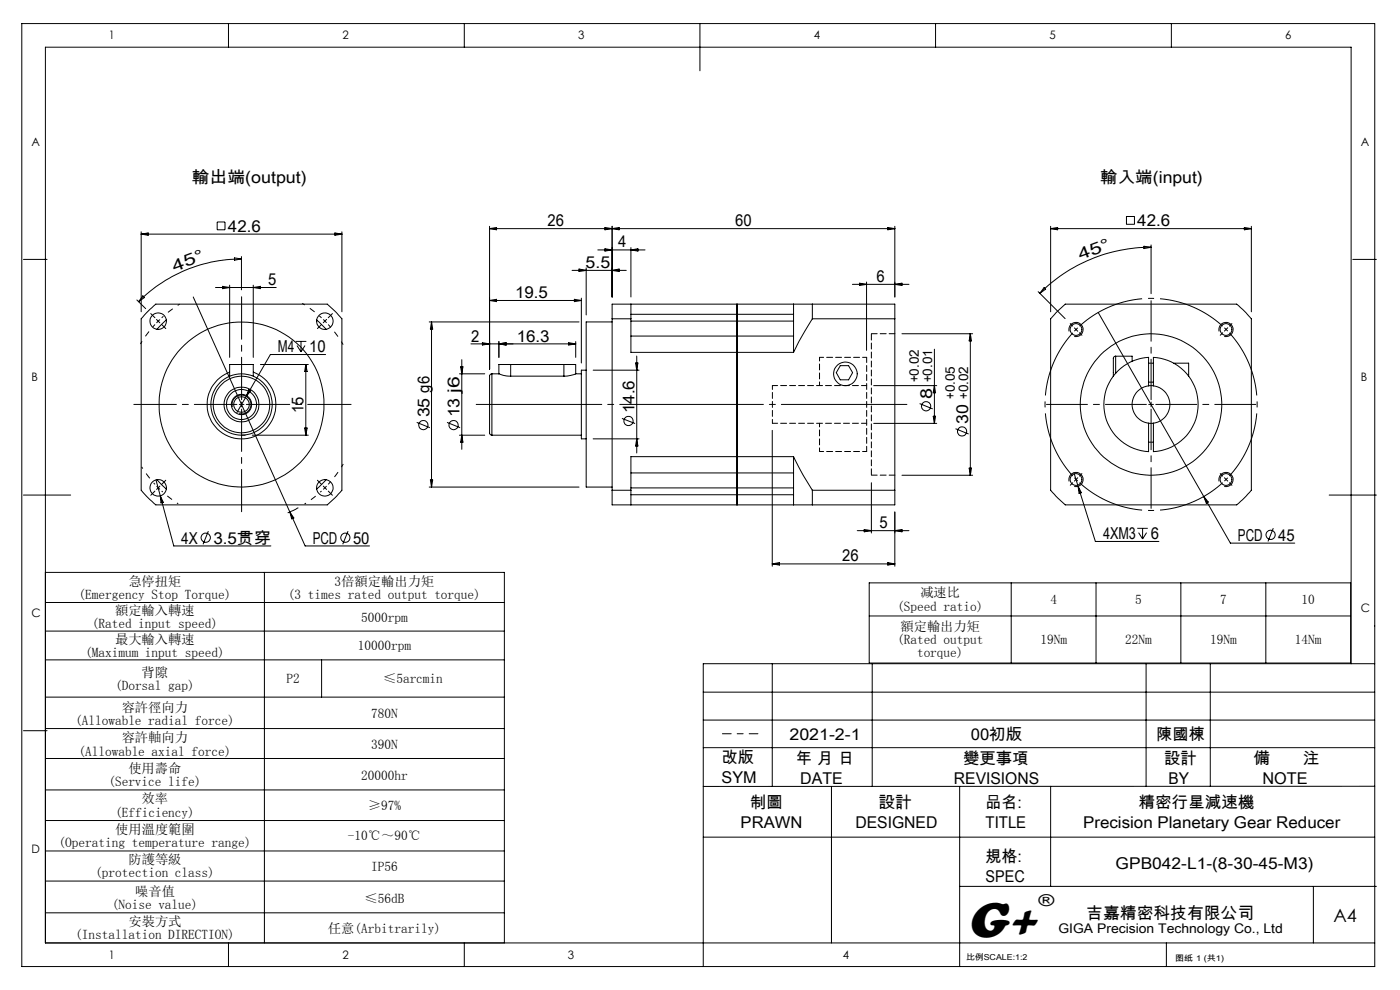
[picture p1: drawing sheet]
<svg xmlns="http://www.w3.org/2000/svg" width="297mm" height="210mm" viewBox="0 0 297 210" stroke-linecap="round" stroke-linejoin="round" font-family="sans-serif">
<g fill="none" stroke="#000" stroke-width=".21">
<path d="M4.6 5h287v200h-287zM48.5 5v5M98.5 5v5M148.5 5v10M198.5 5v5M248.5 5v5M5 55h5M30 49.2v16.9M30 49.7h42.5M30 49.7l1.4-.3v.5zM46.1 47.1h1.6v1.6h-1.6zM49.7 54.7l1.5 .2-1.5 .3z"/>
<path d="M51.2 54.9a30.8 30.8 0 0 0-21.8 9.1M51.2 54.4v7.1M71 49.4l1.5 .3-1.5 .2zM72.5 49.2v16.9M103.9 48v30.3M103.9 48.5h85.9M103.9 48.5l1.4-.2v.4zM121.4 57.4h11.5M122.8 57.1l1.6 .3-1.6 .2zM124.4 56.8v10M126.8 53h10M128.3 48.3l1.6 .2-1.6 .2z"/>
<path d="M128.3 52.8l1.6 .2-1.6 .3zM129.9 48v15M129.9 57.4l1.4-.3v.5zM129.9 48.5l1.4-.2v.4zM133.8 52.5v10.5M133.8 53l1.5-.2v.5zM183.8 59.8v14.5M188.3 48.3l1.5 .2-1.5 .2zM189.8 48v15M222.9 48v18.1M222.9 48.5h42.6M222.9 48.5l1.5-.2v.4z"/>
<path d="M239 45.9h1.7v1.7h-1.7zM242.7 52.2l1.5 .2-1.5 .3zM244.2 52.4a33.4 33.4 0 0 0-23.6 9.8M244.2 52v10.3M264 48.3l1.5 .2-1.5 .2zM265.5 48v18.1M287 55h5M29 63.6l1.9 1.9M30.3 62.8l.4 .3-1.3 .9zM31.8 65.6l1.3-1.1h36.3l2 1.9 1.1 1.2v36.4l-1.5 1.6-1.6 1.5h-36.3l-2.1-1.9-1-1.2v-36.4zM33.2 67.8l.7 .7M33.9 67.8l-.7 .7"/>
<path d="M35.3 67.9l-2 1.9M41 63l23.7 52.8h13.7M45.7 61h12.9M47.2 60.7l1.5 .3-1.5 .2zM48.7 79.8v-2.5h5v2.5M48.7 78.9a7.3 7.3 0 0 0-3.3 11.3 7.3 7.3 0 0 0 11.7 0 7.3 7.3 0 0 0-3.4-11.3M48.7 60.5v15.3M53.7 60.5v15.3M53.7 61l1.5-.3v.5zM55.2 77.3h10.2M62.7 72.4h2.3M63 73.3l.9 1.3"/>
<path d="M63.9 72.4v2.2M64.7 73.3l-.8 1.3M64.9 77.3v15M64.9 77.3l.3 1.5h-.6zM67.2 67.9l2 1.9M69.1 75.2h-11.7l-5.2 8.9M91.1 68.3h31.7M91.5 68.3v35M91.5 68.3l.3 1.5h-.5zM97.5 79.3h5.3M97.7 77.8h.5l-.2 1.5zM98 76.3v19"/>
<path d="M99.9 72.9h22.2M102.3 72.7l1.6 .2-1.6 .3zM103.9 63.7l1.4-.2v.5zM103.9 63.7h19.4M104.4 79.3l-.4 .1-.1 .3v12.2l.1 .3 .4 .1M104.4 79.3v13M104.4 79.3h1.4M105.8 72.5v3.3M105.8 72.9l1.6-.2v.5zM105.8 79.3l1.3 .4 1.2 .1M108.3 77.3h-2.5v2M108.3 77.3h11.3"/>
<path d="M108.3 79.8h11.3M108.3 77.3v2.5M119.6 77.3h2.5v2M119.6 77.3v2.5M120.7 72.7l1.4 .2-1.4 .3zM121.8 63.5l1.5 .2-1.5 .3zM122.1 72.5v3.3M122.1 79.3l-1.7 .5h-.8M122.1 79.3h1.2M123.3 63.2v13.8M124.4 78.5h-1.1v14.6h1.1M125.8 78.5h9.8"/>
<path d="M129.9 68.3h-5.5v35h5.5M129.9 67.6v36.4M129.9 67.6h3.9M133.8 64.5v3.1M133.8 67.6v7.1h34.5M133.8 71.3h34.5M133.8 68.1h34.5M133.8 66.7h34.5M134.8 77h.5l-.2 1.5zM135.1 75.5v20.6M156.4 64.5v42.6M168.3 71.3v3.4"/>
<path d="M168.3 66.7v4.6M168.3 64.5v2.2M168.3 64.5h4M168.3 64.5h-38.4v3.1M172.3 67.6l-2.8 4.9-1.2 2.2M172.3 64.5v3.1M172.3 64.5h17.5v3.1M172.3 67.6h17.5M178.3 77.6h1.7l.9 1.4-.9 1.6h-1.7l-.9-1.6zM180.8 60.3h12M182.4 60.1l1.4 .2-1.4 .3zM189.8 60.3l1.5-.2v.5z"/>
<path d="M189.8 67.6v36.4M191.3 70.8h15M198.2 74.1v15.7M205.8 70.8v30M205.8 70.8l.3 1.5h-.5zM220.2 61.9l5.8 5.7M221.5 61l.3 .3-1.2 .9zM224 66.4l2-1.9h36.4l1.2 1.1 1.9 2v36.4l-1.1 1.2-2 1.9h-36.4l-1.6-1.5-1.5-1.6v-36.4zM226.8 70.3a1.51 1.51 0 0 1 1.3-1.9 1.51 1.51 0 0 1 1.7 1.6 1.51 1.51 0 0 1-1.9 1.4M227.9 69.6l.7 .7M228.6 69.6l-.7 .7M233 66.3l22.4 39"/>
<path d="M236.7 75.6l-.4 .1a11.1 11.1 0 0 0-.1 3.8v.3M236.7 75.6h3.5v1.1M236.7 75.6v3.6M243.7 77h1M249 77h3.2v2.8M258.6 70.3a1.51 1.51 0 0 1 1.3-1.9 1.51 1.51 0 0 1 1.7 1.6 1.51 1.51 0 0 1-1.9 1.4M49.3 86.3a1.99 1.99 0 0 1 1.8-2.5 1.99 1.99 0 0 1 2.1 2.2 1.99 1.99 0 0 1-2.5 1.7M51.2 92.3h.8M52.2 84.1l-2 3.5M52.8 82.6l.4 .3-1 1.2zM53.5 92.3h11.9M64.6 90.8h.6l-.3 1.5z"/>
<path d="M88.4 89.6l2.8 1.1M94.8 89.6l2.8 1.1M97.5 92.3h5.3M98 92.3l.2 1.5h-.5zM104.4 92.3h18.9M125.8 93.1h9.8M131.9 88.8l2.8 1M135.1 93.1l.2 1.5h-.5zM163.8 91.3v28.8M168.3 96.9v3.4M168.3 96.9l2.1 3.9 1.9 3.2M168.3 96.9h-34.5v7.1"/>
<path d="M185.3 81.8h13.4M185.3 89.8h13.4M195.1 85.6l2.8 1.1M198 88.3h.5l-.3 1.5zM198.2 81.8l.3 1.5h-.5zM202.7 90.9l2.8 1.2M205.6 99.3h.5l-.3 1.5zM243.7 81.8v-6a10 10 0 0 0-9.5 10 10 10 0 0 0 9.5 10v-6M243.7 81.8a4 4 0 0 0-3.5 4 4 4 0 0 0 3.5 4M243.7 93.8h1M243.7 89.8h1M243.7 81.8h1"/>
<path d="M243.7 81.1h1M244.7 81.8a4 4 0 0 1 3.5 4 4 4 0 0 1-3.5 4M244.7 81.8v-6a10 10 0 0 1 9.5 10 10 10 0 0 1-9.5 10v-6M5 105h10M33.1 101.8l3.8 14h20.6M33.3 101.8l2 1.9M34 105.2l.6 1.4-.5 .1zM44.2 112.7l-1.1 2.8M61.5 108.6l.8 1.3-.4 .2zM63.3 107.7l-2.3 1.1M69.2 101.8l-2 1.9M73.8 112.7l-1.1 2.8"/>
<path d="M91.1 103.3h31.7M91.3 101.8h.5l-.3 1.5zM129.9 104v3.1h38.4M129.9 104h3.9M133.8 104v3.1M133.8 100.3h34.5M133.8 103.5h34.5M133.8 104.9h34.5M163.8 119.6h26M163.8 119.6l1.5-.3v.6zM168.3 107.1h4M168.3 104.9v2.2"/>
<path d="M168.3 100.3v4.6M172.3 104v3.1M172.3 104h17.5M181.9 112.6h10.9M183.3 112.3l1.6 .3-1.6 .2zM184.9 102.4v10.7M188.3 119.3l1.5 .3-1.5 .3zM189.8 108.6v11.5M189.8 112.6l1.5-.3v.5zM189.8 104v3.1h-17.5M191.3 100.8h15M226.8 102.1a1.51 1.51 0 0 1 1.3-1.9 1.51 1.51 0 0 1 1.7 1.6 1.51 1.51 0 0 1-1.9 1.4"/>
<path d="M227.8 100.3l.9 2.8M228.7 103.1l3.7 11.8h13.5M228.7 103.1l.7 1.4-.5 .2zM241.3 112.1h2.2M241.5 113l.9 1.3M242.4 112.1v2.2M243.2 113l-.8 1.3M255.4 105.3l5.6 9.9h13.7M255.4 105.3l.9 1.2-.4 .2zM258.6 102.1a1.51 1.51 0 0 1 1.3-1.9 1.51 1.51 0 0 1 1.7 1.6 1.51 1.51 0 0 1-1.9 1.4M270.1 112l-1.1 2.9M282 105h10"/>
<path d="M9.6 127.8h97.4M9.6 133.9h97.4M9.6 140h97.4M9.6 121.4h97.4v78.6M56.1 121.4v78.6M68.2 140v7.9M184.4 123.6h102.1v17h-102.1zM184.4 130.7h102.1M214.5 123.6v17M232.5 123.6v17M250.5 123.6v17M268.5 123.6v17"/>
<path d="M5 155h5M9.6 147.9h97.4M9.6 154.5h97.4M149.2 152.7h142.4M149.2 146.8h142.4M149.2 158.6h142.4M163.8 140.8v26M185 140.8v26M243.1 140.8v26M256.8 140.8v26M286.6 140.8v-130.8h-277v190h282M291.6 140.8h-142.4v64.2"/>
<path d="M9.6 160.9h97.4M9.6 167.6h97.4M9.6 174.1h97.4M149.2 177.6h142.4M176.4 166.8v33.2M203.6 166.8v38.2M222.9 166.8v21.2M291.6 166.8h-142.4M9.6 180.5h97.4M9.6 186.9h97.4M9.6 193.6h97.4M203.6 188h88.4"/>
<path d="M278.6 188v12M48.5 200v5M98.5 200v5M247.4 200v5"/>
<circle cx="33.5" cy="68.1" r="1.75"/>
<circle cx="68.9" cy="68.1" r="1.75"/>
<circle cx="179.3" cy="79.3" r="2.51"/>
<circle cx="228.3" cy="69.9" r="1.25"/>
<circle cx="260.1" cy="69.9" r="1.25"/>
<circle cx="51.2" cy="85.8" r="17.5"/>
<circle cx="51.2" cy="85.8" r="6"/>
<circle cx="51.2" cy="85.8" r="6.5"/>
<circle cx="51.2" cy="85.8" r="1.65"/>
<circle cx="51.2" cy="85.8" r="2.14"/>
<circle cx="51.2" cy="85.8" r="3.7"/>
<circle cx="51.2" cy="85.8" r="3.2"/>
<circle cx="89.8" cy="90.2" r=".97"/>
<circle cx="96.2" cy="90.2" r=".97"/>
<circle cx="133.3" cy="89.3" r=".98"/>
<circle cx="196.5" cy="86.2" r=".99"/>
<circle cx="204.1" cy="91.5" r=".97"/>
<circle cx="244.2" cy="85.8" r="15"/>
<circle cx="33.6" cy="103.5" r="1.76"/>
<circle cx="43.6" cy="114.1" r=".98"/>
<circle cx="68.9" cy="103.5" r="1.75"/>
<circle cx="73.3" cy="114.1" r=".98"/>
<circle cx="228.3" cy="101.7" r="1.25"/>
<circle cx="260.1" cy="101.7" r="1.25"/>
<circle cx="269.6" cy="113.4" r=".99"/>
</g>
<path d="M68.9 68.1l-.3-.3M68.9 68.1l.4 .4M260.1 69.9l-.4-.4M260.1 69.9l.4 .3M33.6 103.5l.3 .3M33.6 103.5l-.4-.4M68.9 103.5l.4-.4M68.9 103.5l-.3 .3M228.3 101.7l.3 .3M228.3 101.7l-.4-.4M260.1 101.7l.4-.4M260.1 101.7l-.4 .3" fill="none" stroke="#000" stroke-width=".21" stroke-dasharray="30.5 1.3 1.3 1.3" stroke-linecap="butt"/>
<path d="M227.6 70.6a22.5 22.5 0 0 0 0 30.4M259.4 69.2a22.5 22.5 0 0 0-30.4 0M229 102.4a22.5 22.5 0 0 0 30.4 0M260.8 101a22.5 22.5 0 0 0 0-30.4" fill="none" stroke="#000" stroke-width=".21" stroke-dasharray="30.5 1.3 1.3 1.3" stroke-dashoffset="15.7" stroke-linecap="butt"/>
<path d="M32.9 68.8l-1.7 2-1.4 2.2M68.2 67.4l-2-1.6-2.1-1.5" fill="none" stroke="#000" stroke-width=".21" stroke-dasharray="30.5 1.3 1.3 1.3" stroke-dashoffset="29.8" stroke-linecap="butt"/>
<path d="M34.3 67.4l1.8-1.5 2-1.4" fill="none" stroke="#000" stroke-width=".21" stroke-dasharray="30.5 1.3 1.3 1.3" stroke-dashoffset="30" stroke-linecap="butt"/>
<path d="M69.6 68.8l1.7 2.1 1.5 2.2M69.6 102.7l1.7-2 1.5-2.3" fill="none" stroke="#000" stroke-width=".21" stroke-dasharray="30.5 1.3 1.3 1.3" stroke-dashoffset="29.7" stroke-linecap="butt"/>
<path d="M32.9 102.7l-1.5-1.7-1.3-2M68.2 104.2l-3.6 2.7" fill="none" stroke="#000" stroke-width=".21" stroke-dasharray="30.5 1.3 1.3 1.3" stroke-dashoffset="30.1" stroke-linecap="butt"/>
<path d="M34.3 104.2l3.5 2.7" fill="none" stroke="#000" stroke-width=".21" stroke-dasharray="30.5 1.3 1.3 1.3" stroke-dashoffset="30.2" stroke-linecap="butt"/>
<path d="M192.4 85.8h-91.4" fill="none" stroke="#000" stroke-width=".21" stroke-dasharray="30.5 1.3 1.3 1.3" stroke-dashoffset="3.8"/>
<path d="M153.3 155.6h7.5" fill="none" stroke="#000" stroke-width=".21" stroke-dasharray="30.5 1.3 1.3 1.3" stroke-dashoffset="28.6"/>
<path d="M173.9 75.8v6M173.9 89.8v6" fill="none" stroke="#000" stroke-width=".21" stroke-dasharray="1.3 .6" stroke-dashoffset=".5"/>
<path d="M163.9 89.8h20M183.9 81.8h-20M183.9 95.8v-20" fill="none" stroke="#000" stroke-width=".21" stroke-dasharray="1.3 .6" stroke-dashoffset=".2"/>
<path d="M173.9 75.8h10M163.9 89.8v-8M183.9 95.8h-10" fill="none" stroke="#000" stroke-width=".21" stroke-dasharray="1.3 .6" stroke-dashoffset=".4"/>
<path d="M189.9 70.8h-5M184.9 100.8h5" fill="none" stroke="#000" stroke-width=".21" stroke-dasharray="1.3 .6"/>
<path d="M184.9 70.7v30.2" fill="none" stroke="#000" stroke-width=".21" stroke-dasharray="1.3 .6" stroke-dashoffset="-.2"/>
<g fill="none" stroke="#000" stroke-width=".21" stroke-dasharray="30.5 1.3 1.3 1.3">
<path d="M32.9 67.4l-.9-.9M34.3 68.8l.9 .9M68.2 68.8l-.9 .9M68.9 68.1l.4-.3M68.9 68.1l-.3 .4M69.6 67.4l.9-.9M227.6 69.2l-.6-.6M229 70.6l.5 .5M259.4 70.6l-.5 .5M260.1 69.9l.4-.4M260.1 69.9l-.3 .3M260.8 69.2l.5-.6"/>
<path d="M51.3 85.8v-.5M51.3 85.8h-.5M51.3 85.8v.5M51.3 85.8h.5M244.2 85.8v-.5M244.2 85.8h-.5M244.2 85.8v.5M244.2 85.8h.5M32.9 104.2l-.9 .9M33.6 103.5l-.4 .3M33.6 103.5l.3-.4M34.3 102.8l.9-.9"/>
<path d="M68.2 102.8l-.9-.9M68.9 103.5l.4 .3M68.9 103.5l-.3-.4M69.6 104.2l.9 .9M227.6 102.4l-.6 .5M228.3 101.7l-.4 .4M228.3 101.7l.3-.4M229 101l.5-.5M259.4 101l-.5-.5M260.1 101.7l.4 .4M260.1 101.7l-.3-.4M260.8 102.4l.5 .5"/>
</g>
<path d="M244.2 84.8v-21M244.2 86.8v21" fill="none" stroke="#000" stroke-width=".21" stroke-dasharray="30.5 1.3 1.3 1.3" stroke-dashoffset="21.9"/>
<path d="M243.2 85.8h-21.2M245.2 85.8h21.2" fill="none" stroke="#000" stroke-width=".21" stroke-dasharray="30.5 1.3 1.3 1.3" stroke-dashoffset="21.8"/>
<path d="M50.3 85.8h-21.9M51.3 84.8v-21.8M51.3 86.8v21.7" fill="none" stroke="#000" stroke-width=".21" stroke-dasharray="30.5 1.3 1.3 1.3" stroke-dashoffset="21.5"/>
<path d="M52.3 85.8h22.2" fill="none" stroke="#000" stroke-width=".21" stroke-dasharray="30.5 1.3 1.3 1.3" stroke-dashoffset="21.3"/>
<text font-size="11" x="205.1" y="198.7">G+</text>
<text font-size="3.9" x="282.9" y="195.5">A4</text>
<g font-size="3.5">
<text x="40.7" y="38.8">輸出端(output)</text>
<text x="233.4" y="38.8">輸入端(input)</text>
<text x="116.2" y="48">26</text>
<text x="156" y="48">60</text>
<text x="241.3" y="48">42.6</text>
<text x="48.4" y="49.2">42.6</text>
<text x="131.2" y="52.5">4</text>
<text x="37" y="57.6" transform="rotate(-20 37 57.6)">4 5 °</text>
<text x="124.2" y="56.8">5.5</text>
<text x="186" y="59.8">6</text>
<text x="229.2" y="55.2" transform="rotate(-20 229.2 55.2)">4 5 °</text>
<text x="56.9" y="60.5">5</text>
<text x="109.3" y="63.2">19.5</text>
<text x="59" y="74.7">M4</text>
<text x="65.6" y="74.7">10</text>
<text x="99.9" y="72.4">2</text>
<text x="109.6" y="72.4">16.3</text>
<text x="64.4" y="87.6" transform="rotate(-90 64.4 87.6)">15</text>
<text x="91.1" y="88.5" transform="rotate(-90 91.1 88.5)">35 g6</text>
<text x="97.5" y="88.5" transform="rotate(-90 97.5 88.5)">13 j6</text>
<text x="134.6" y="87.7" transform="rotate(-90 134.6 87.7)">14.6</text>
<text x="197.7" y="84.5" transform="rotate(-90 197.7 84.5)">8</text>
<text x="205.4" y="89.9" transform="rotate(-90 205.4 89.9)">30</text>
<text x="186.6" y="112.1">5</text>
<text x="38.5" y="115.3">4X</text>
<text x="45.3" y="115.3">3.5贯穿</text>
<text x="66.3" y="115.3">PCD</text>
<text x="74.9" y="115.3">50</text>
<text x="178.7" y="119.1">26</text>
<text x="234" y="114.4">4XM3</text>
<text x="244.1" y="114.4">6</text>
<text x="262.6" y="114.7">PCD</text>
<text x="271.2" y="114.7">45</text>
<text x="220.3" y="192.2">®</text>
<text x="230.5" y="194.8">吉嘉精密科技有限公司</text>
</g>
<g font-size="3.4">
<text x="153.1" y="161.8">改版</text>
<text x="167.5" y="157">2021-2-1</text>
<text x="168.8" y="162">年 月 日</text>
<text x="204.3" y="162">變更事項</text>
<text x="205.9" y="157">00初版</text>
<text x="245.3" y="157">陳國棟</text>
<text x="247" y="162">設計</text>
<text x="265.9" y="162">備</text>
<text x="276.4" y="162">注</text>
<text x="153.1" y="166.1">SYM</text>
<text x="169.8" y="166.3">DATE</text>
<text x="202.4" y="166.3">REVISIONS</text>
<text x="247.9" y="166.3">BY</text>
<text x="267.8" y="166.3">NOTE</text>
<text x="159.1" y="171.3">制圖</text>
<text x="186.4" y="171.3">設計</text>
<text x="209.1" y="171.3">品名:</text>
<text x="241.5" y="171.3">精密行星減速機</text>
<text x="157.1" y="175.6">PRAWN</text>
<text x="181.5" y="175.6">DESIGNED</text>
<text x="209.1" y="175.6">TITLE</text>
<text x="229.8" y="175.6">Precision Planetary Gear Reducer</text>
<text x="209.1" y="182.9">規格:</text>
<text x="236.7" y="184.3">GPB042-L1-(8-30-45-M3)</text>
<text x="209.1" y="187.2">SPEC</text>
</g>
<g font-size="2.8">
<text x="194.9" y="81.1" transform="rotate(-90 194.9 81.1)">+0.02</text>
<text x="197.7" y="81.1" transform="rotate(-90 197.7 81.1)">+0.01</text>
<text x="202.6" y="84.6" transform="rotate(-90 202.6 84.6)">+0.05</text>
<text x="205.4" y="84.6" transform="rotate(-90 205.4 84.6)">+0.02</text>
<text x="27.2" y="124.2">急停扭矩</text>
<text x="71" y="124.2">3倍額定輸出力矩</text>
<text x="16.6" y="127">(Emergency Stop Torque)</text>
<text x="24.4" y="130.4">額定輸入轉速</text>
<text x="61.1" y="127">(3 times rated output torque)</text>
<text x="76.6" y="131.8">5000rpm</text>
<text x="190.3" y="129.6">(Speed ratio)</text>
<text x="195.2" y="126.7">减速比</text>
<text x="222.8" y="128.1">4</text>
<text x="240.8" y="128.1">5</text>
<text x="258.8" y="128.1">7</text>
<text x="276.1" y="128.1">10</text>
<text x="19.5" y="133.3">(Rated input speed)</text>
<text x="24.4" y="136.5">最大輸入轉速</text>
<text x="75.9" y="137.9">10000rpm</text>
<text x="190.3" y="136.6">(Rated output</text>
<text x="191" y="133.8">額定輸出力矩</text>
<text x="220.7" y="136.6">19Nm</text>
<text x="238.7" y="136.6">22Nm</text>
<text x="256.7" y="136.6">19Nm</text>
<text x="274.7" y="136.6">14Nm</text>
<text x="18.1" y="139.3">(Maximum input speed)</text>
<text x="30.1" y="143.5">背隙</text>
<text x="194.5" y="139.5">torque)</text>
<text x="24.4" y="146.3">(Dorsal gap)</text>
<text x="60.7" y="144.9">P2</text>
<text x="81.3" y="144.9">≤5arcmin</text>
<text x="15.9" y="153.8">(Allowable radial force)</text>
<text x="25.8" y="151">容許徑向力</text>
<text x="78.7" y="152.4">780N</text>
<text x="16.6" y="160.3">(Allowable axial force)</text>
<text x="25.8" y="157.5">容許軸向力</text>
<text x="78.7" y="158.9">390N</text>
<text x="23" y="166.8">(Service life)</text>
<text x="27.2" y="164">使用壽命</text>
<text x="76.6" y="165.4">20000hr</text>
<text x="24.4" y="173.2">(Efficiency)</text>
<text x="30" y="170.4">效率</text>
<text x="78" y="171.8">≥97%</text>
<text x="12.4" y="179.7">(Operating temperature range)</text>
<text x="24.4" y="176.9">使用溫度範圍</text>
<text x="73.8" y="178.3">-10℃～90℃</text>
<text x="27.2" y="183.3">防護等級</text>
<text x="78.7" y="184.7">IP56</text>
<text x="20.2" y="186.1">(protection class)</text>
<text x="28.7" y="190">噪音值</text>
<text x="77.3" y="191.4">≤56dB</text>
<text x="23.7" y="192.9">(Noise value)</text>
<text x="27.2" y="196.4">安裝方式</text>
<text x="69.6" y="197.8">任意(Arbitrarily)</text>
<text x="224.5" y="197.8">GIGA Precision Technology Co., Ltd</text>
<text x="16" y="199.2">(Installation DIRECTION)</text>
</g>
<g font-size="2.5">
<text x="23.1" y="8.4">1</text>
<text x="72.7" y="8.4">2</text>
<text x="122.7" y="8.4">3</text>
<text x="172.7" y="8.4">4</text>
<text x="222.7" y="8.4">5</text>
<text x="272.7" y="8.4">6</text>
<text x="6.7" y="30.9">A</text>
<text x="288.7" y="30.9">A</text>
<text x="6.7" y="80.9">B</text>
<text x="288.7" y="80.9">B</text>
<text x="6.7" y="130.9">C</text>
<text x="288.7" y="129.9">C</text>
<text x="6.7" y="180.9">D</text>
<text x="23.1" y="203.4">1</text>
<text x="72.7" y="203.4">2</text>
<text x="120.5" y="203.4">3</text>
<text x="178.8" y="203.4">4</text>
</g>
<g font-size="1.7">
<text x="204.9" y="203.7">比例SCALE:1:2</text>
<text x="249.3" y="203.8">图纸 1 (共1)</text>
</g>
</svg>
